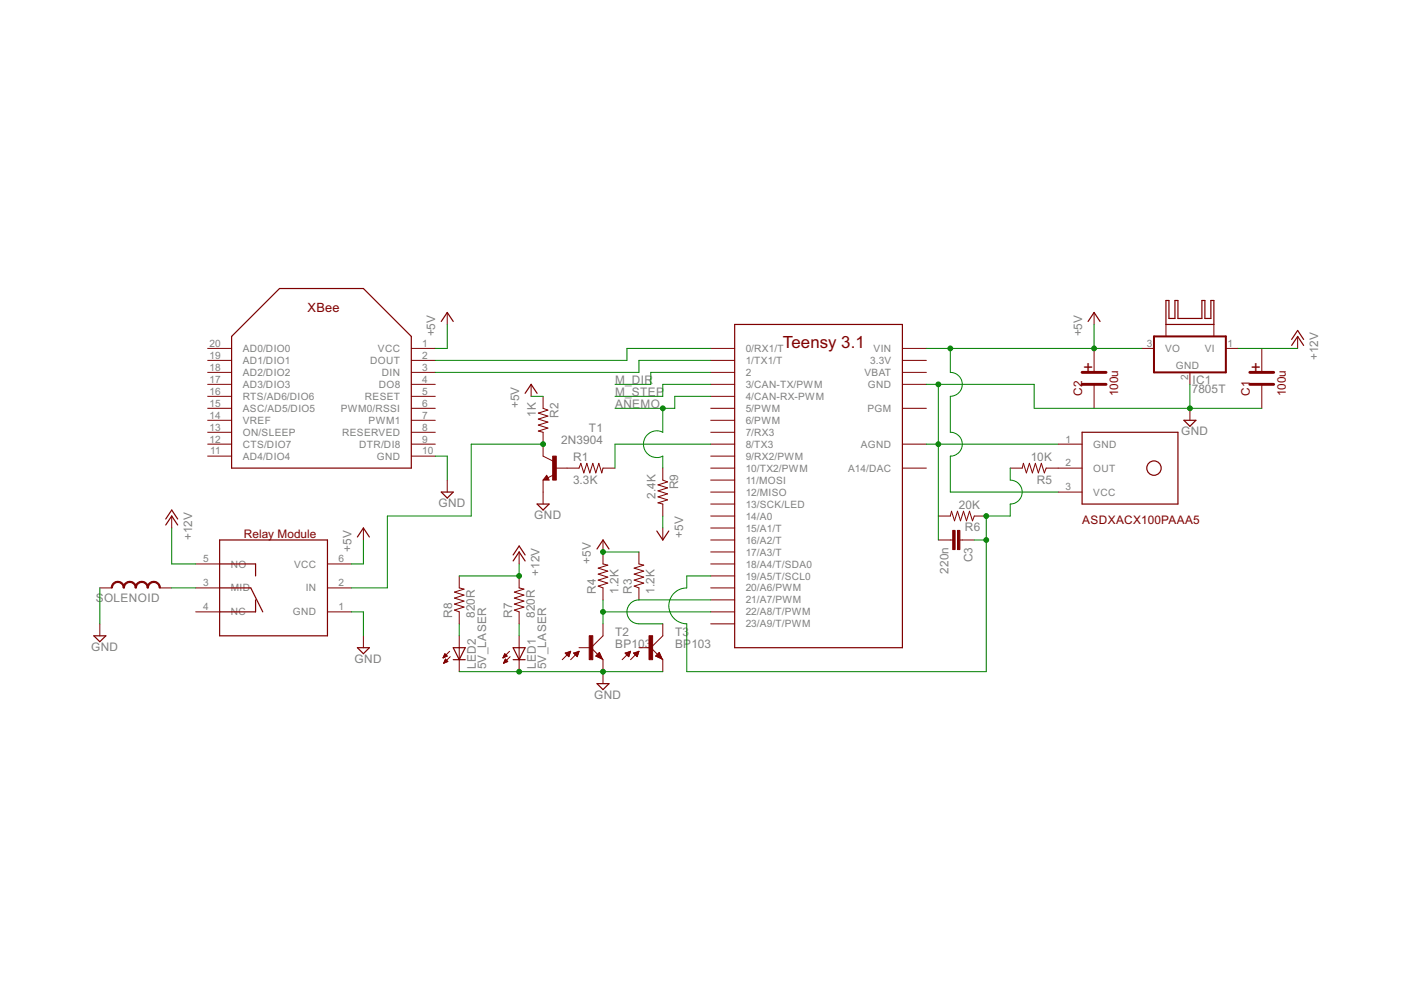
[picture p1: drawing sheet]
<svg xmlns="http://www.w3.org/2000/svg" width="297mm" height="210mm" viewBox="0 0 297 210" stroke-linecap="round" stroke-linejoin="round" font-family="sans-serif">
<g fill="none" stroke="#800000" stroke-width=".25">
<path d="M49.1 71.3l10.2-10.1h17.7l10.2 10.1v28h-38.1zM93.6 68.2l1.2-1.9 1.3 1.9M155.8 68.8h35.5v68.5h-35.5zM230.7 68.2l1.3-1.9 1.2 1.9M247.2 63.7h.6v3.8h1.3v-3.8h.6v3.8h5.1v-3.8h.7v3.8h1.2v-3.8h.7v5.1h-10.2zM273.9 73.2l1.2-1.9 1.3 1.9M273.9 72l1.2-1.9 1.3 1.9M111.3 83.4l1.3-1.9 1.3 1.9M229.4 91.7h20.3v15.2h-20.3zM251 89.1h2.6l-1.3 1.3zM35.1 111.3l1.3-1.9 1.3 1.9M35.1 110l1.3-1.9 1.3 1.9"/>
<path d="M46.6 114.5h22.8v20.3h-22.8zM46.6 119.6h7.6v2.5M75.8 113.9l1.2-1.9 1.3 1.9M93.6 104.3h2.5l-1.3 1.3zM108.8 118.9l1.3-1.9 1.2 1.9M108.8 117.7l1.3-1.9 1.2 1.9M113.9 106.9h2.5l-1.3 1.2zM115.9 101.3l-.1 .2h.4l-.3-.5-.5 .7h.8M126.6 116.4l1.2-1.9 1.3 1.9M139.3 112.6l1.2 1.9 1.3-1.9M19.9 134.8h2.5l-1.2 1.3zM46.6 124.7h6.6l2.5 5"/>
<path d="M54.2 127.2v2.5h-7.6M75.8 137.3h2.5l-1.3 1.3zM96.1 137.3h2.5l-1.2 2.6zM96.1 139.9h2.5M108.8 137.3h2.5l-1.2 2.6zM108.8 139.9h2.5M126.6 144.9h2.5l-1.3 1.3z"/>
<circle cx="244.7" cy="99.3" r="1.52"/>
</g>
<g fill="none" stroke="#800000" stroke-width=".21">
<path d="M44 79h5.1M44 76.4h5.1M44 73.9h5.1M87.2 79h5.1M87.2 76.4h5.1M87.2 73.9h5.1M94.8 66.3v2.5M150.7 79h5.1M150.7 76.4h5.1M150.7 73.9h5.1M191.3 79h5.1M191.3 76.4h5.1"/>
<path d="M191.3 73.9h5.1M232 66.3v2.5M232 73.9v5.1M242.1 73.9h2.6M247.2 68.8v2.5M252.3 79v2.5M257.4 68.8v2.5M259.9 73.9h2.5M267.5 73.9v5.1M275.1 71.3v2.6M44 96.7h5.1M44 94.2h5.1"/>
<path d="M44 91.7h5.1M44 89.1h5.1M44 86.6h5.1M44 84h5.1M44 81.5h5.1M87.2 96.7h5.1M87.2 94.2h5.1M87.2 91.7h5.1M87.2 89.1h5.1M87.2 86.6h5.1M87.2 84h5.1M87.2 81.5h5.1"/>
<path d="M112.6 81.5v2.5M115.1 84v2.6l1.1 .4-2.1 .6 2.1 .6-2.1 .7 2.1 .6-2.1 .6 2.1 .7-2.1 .6 1 .3v5l2.1 1M117.7 99.3h5.1l.3-1.1 .7 2.1 .6-2.1 .7 2.1 .6-2.1 .6 2.1 .7-2.1 .6 2.1 .2-1h2.6M140.5 99.3v2.5l1 .4-2 .6 2 .6-2 .7 2 .6-2 .6 2 .7-2 .6 1 .3v2.5M150.7 99.3h5.1M150.7 96.7h5.1M150.7 94.2h5.1M150.7 91.7h5.1M150.7 89.1h5.1M150.7 86.6h5.1M150.7 84h5.1M150.7 81.5h5.1"/>
<path d="M191.3 99.3h5.1M191.3 94.2h5.1M191.3 86.6h5.1M191.3 81.5h5.1M214.2 99.3h2.5l.3-1.1 .6 2.1 .6-2.1 .7 2.1 .6-2.1 .7 2.1 .6-2.1 .6 2.1 .4-1h7.6M224.3 94.2h5.1M232 81.5v5.1M252.3 86.6v2.5M267.5 81.5v5.1M36.4 109.4v2.6M41.5 119.6h5.1M69.4 119.6h5.1"/>
<path d="M77 112v2.5M94.8 101.8v2.5M110.1 117v2.6M115.1 101.8v5.1M115.9 100.8l.5 1h-1.3zM117.4 100.7l-1.3 .6M127.8 114.5v5.1l1.1 .2-2.1 .7 2.1 .6-2.1 .6 2.1 .7-2.1 .6 2.1 .6-2.1 .7 1 .4v2.5M135.5 117v2.6l1 .2-2 .7 2 .6-2 .6 2 .7-2 .6 2 .6-2 .7 1 .4v2.5M140.5 112v2.5M150.7 104.3h5.1M150.7 101.8h5.1M150.7 119.6h5.1"/>
<path d="M150.7 117h5.1M150.7 114.5h5.1M150.7 112h5.1M150.7 109.4h5.1M150.7 106.9h5.1M198.9 114.5h3.1M198.9 109.4h2.6l.2-1 .7 2 .6-2 .6 2 .7-2 .6 2 .6-2 .7 2 .4-1h2.5M203.5 114.5h3.1M224.3 104.3h5.1M21.2 124.7h2.5M21.2 132.3v2.5M33.9 124.7h2.5"/>
<path d="M41.5 129.7h5.1M41.5 124.7h5.1M69.4 129.7h5.1M69.4 124.7h5.1M77 134.8v2.5M94 139.4h.1M94 139.3h.3M94.1 139.2h.5M94.1 139.1h.7M94.2 139h.5M94.2 138.8h.4M94.3 138.7h.1"/>
<path d="M94.3 138.6l.5 .5-.9 .4zM94.4 139.9h.2M94.4 139.8h.1M94.4 139.7l.6 .6-.9 .3zM95.3 138.1l-1.4 1.4M95.5 139.2l-1.4 1.4M97.4 122.1v2.6l1 .2-2 .6 2 .7-2 .6 2 .6-2 .7 2 .6-2 .6 1 .4v2.6M97.4 134.8v7.6M106.7 139.4h.1M106.7 139.3h.3M106.8 139.2h.5M106.8 139.1h.7"/>
<path d="M106.9 139h.5M106.9 138.8h.4M107 138.7h.1M107 138.6l.5 .5-.9 .4zM107.1 139.9h.2M107.1 139.8h.1M107.1 139.7l.6 .6-.9 .3zM108 138.1l-1.4 1.4M108.2 139.2l-1.4 1.4M110.1 122.1v2.6l1 .2-2 .6 2 .7-2 .6 2 .6-2 .7 2 .6-2 .6 1 .4v2.6M110.1 134.8v7.6M119.8 138.5h1.1"/>
<path d="M120 138.6h.8M120.1 138.7h.7M120.2 138.8h.5M120.2 138.3h.7M120.3 139h.4M120.4 139.1h.2M120.6 139.2h.1M120.6 138.2h.3M120.9 138.1h.1M121 138.1l-1.8 1.8M121 138.1l-1.2 .4M121 138.1l-.4 1.1-.8-.7"/>
<path d="M121.6 138.5h1M121.7 138.6h.9M121.9 138.7h.7M122 138.8h.5M122 138.3h.7M122.1 139h.4M122.2 139.1h.2M122.3 139.2h.1M122.4 138.2h.3M122.7 138.1h.1M122.8 138.1l-1.8 1.8M122.8 137.3h2.5"/>
<path d="M122.8 138.1l-1.2 .4M122.8 138.1l-.4 1.1-.8-.7M125.3 137.3l2.5 2.6v5M126.3 139.1h1.1M126.5 139h.9M126.5 139.2h1M126.6 138.8h.7M126.7 138.7h.5M126.8 139.3h.7M126.8 138.6h.4M127 138.5h.1M127 139.4h.6"/>
<path d="M127.1 138.3h.1M127.1 138.3l.6 1.4-1.4-.6zM127.3 139.6h.3M127.6 139.7h.1M127.8 132.3v2.5l-2.5 2.5M132.5 138.5h1.1M132.7 138.6h.8M132.8 138.7h.7M132.9 138.8h.5M132.9 138.3h.7M133 139h.4M133.1 139.1h.2"/>
<path d="M133.2 139.2h.1M133.3 138.2h.3M133.6 138.1h.1M133.7 138.1l-1.8 1.8M133.7 138.1l-1.2 .4M133.7 138.1l-.4 1.1-.8-.7M134.3 138.5h1M134.4 138.6h.9M134.6 138.7h.7M134.7 138.8h.5M134.7 138.3h.7M134.8 139h.4"/>
<path d="M134.9 139.1h.2M135 139.2h.1M135.1 138.2h.3M135.4 138.1h.1M135.5 137.3h2.5M135.5 138.1l-1.8 1.8M135.5 138.1l-1.2 .4M135.5 138.1l-.4 1.1-.8-.7M138 137.3l2.5 2.6v2.5M139 139.1h1.1M139.2 139h.8M139.2 139.2h1"/>
<path d="M139.3 138.8h.7M139.4 138.7h.5M139.5 139.3h.7M139.5 138.6h.4M139.7 138.5h.1M139.7 139.4h.6M139.8 138.3h.1M139.8 138.3l.6 1.4-1.4-.6zM140 139.6h.3M140.3 139.7h.1M140.5 132.3v2.5l-2.5 2.5M150.7 132.3h5.1"/>
<path d="M150.7 129.7h5.1M150.7 127.2h5.1M150.7 124.7h5.1M150.7 122.1h5.1M94.1 140.5h.2M94.2 140.4h.4M94.2 140.3h.7M94.3 140.2h.5M94.3 140h.4M106.8 140.5h.2M106.8 140.4h.5M106.9 140.3h.7"/>
<path d="M107 140.2h.5M107 140h.4"/>
</g>
<g fill="#800000" stroke="#800000" stroke-width=".21">
<path d="M117.2 96.7h.7v5.1h-.7z"/>
<path d="M203 112.5h.5v4h-.5z"/>
<path d="M202 112.5h.5v4h-.5z"/>
<path d="M124.9 134.8h.8v5.1h-.8z"/>
<path d="M137.6 134.8h.8v5.1h-.8z"/>
</g>
<path d="M244.7 71.3h15.2v7.7h-15.2z" fill="none" stroke="#800000" stroke-width=".42"/>
<path d="M229.4 79h5.1M265 79h5M229.4 81.5h5.1M265 81.5h5" fill="none" stroke="#800000" stroke-width=".61"/>
<g fill="#800000" stroke="#800000" stroke-width=".21">
<path d="M24 123.7l.5-.4h.5v.2l-.7 .3-.3 .3-.2 .6h-.2z" fill-rule="evenodd"/>
<path d="M25 123.3a1.37 1.37 0 0 1 1.4 1.4h-.3l-.1-.6-.3-.3-.7-.3z" fill-rule="evenodd"/>
<path d="M26.5 123.7l.6-.4h.4v.2l-.7 .3-.3 .3-.1 .6h-.3z" fill-rule="evenodd"/>
<path d="M27.5 123.3a1.37 1.37 0 0 1 1.4 1.4h-.2l-.1-.6-.4-.3-.7-.3z" fill-rule="evenodd"/>
<path d="M29.1 123.7l.5-.4h.5v.2l-.7 .3-.4 .3-.1 .6h-.2z" fill-rule="evenodd"/>
<path d="M30.1 123.3a1.37 1.37 0 0 1 1.4 1.4h-.3l-.1-.6-.3-.3-.7-.3z" fill-rule="evenodd"/>
<path d="M31.6 123.7l.5-.4h.5v.2l-.7 .3-.3 .3-.1 .6h-.3z" fill-rule="evenodd"/>
<path d="M32.6 123.3a1.37 1.37 0 0 1 1.4 1.4h-.3l-.1-.6-.3-.3-.7-.3z" fill-rule="evenodd"/>
</g>
<g fill="none" stroke="#008000" stroke-width=".21">
<path d="M94.8 68.8v5.1h-2.5M150.7 73.9h-17.8v2.5h-40.6M150.7 76.4h-15.2v2.6h-43.2M150.7 79h-12.7v2.5h-7.6M196.4 73.9h45.7M201.5 73.9v5.1a2.54 2.54 0 0 1 2.5 2.5 2.54 2.54 0 0 1-2.5 2.5v7.7a2.53 2.53 0 0 1 2.5 2.5 2.53 2.53 0 0 1-2.5 2.5v7.6h22.8M232 68.8v5.1M262.4 73.9h12.7M92.3 96.7h2.5v5.1M112.6 84h2.5M115.1 94.2h-15.2v15.2h-17.8v15.3h-7.6M140.5 86.6v5.1a2.83 2.83 0 0 0-4.1 2.5 2.83 2.83 0 0 0 4.1 2.5v2.6"/>
<path d="M150.7 84h-7.6v2.6h-12.7M150.7 81.5h-10.2v2.5h-10.1M150.7 94.2h-20.3v5.1M196.4 81.5h22.9v5.1h48.2M196.4 94.2h27.9M198.9 81.5v33M214.2 99.3v2.5a2.54 2.54 0 0 1 2.5 2.5 2.54 2.54 0 0 1-2.5 2.6v2.5h-5.1v33h-63.5v-10.1a3.8 3.8 0 0 1-3.8-3.8 3.8 3.8 0 0 1 3.8-3.8v-2.6h5.1M252.3 81.5v5.1M36.4 112v7.6h5.1M77 114.5v5.1h-2.5M110.1 119.6v2.5h-12.7M127.8 117h7.7"/>
<path d="M140.5 109.4v2.6M206.6 114.5h2.5M21.2 124.7v7.6M36.4 124.7h5.1M74.5 129.7h2.5v5.1M97.4 132.3v2.5M110.1 132.3v2.5M127.8 129.7h22.9M127.8 127.2v5.1M150.7 127.2h-15.2a2.54 2.54 0 0 0-2.6 2.5 2.54 2.54 0 0 0 2.6 2.6h5M97.4 142.4h43.1"/>
</g>
<g fill="#008000" stroke="#008000" stroke-width=".21">
<circle cx="252.3" cy="86.6" r=".51"/>
<circle cx="198.9" cy="81.5" r=".51"/>
<circle cx="198.9" cy="94.2" r=".51"/>
<circle cx="127.8" cy="142.4" r=".51"/>
<circle cx="110.1" cy="142.4" r=".51"/>
<circle cx="232" cy="73.9" r=".51"/>
<circle cx="201.5" cy="73.9" r=".51"/>
<circle cx="127.8" cy="117" r=".51"/>
<circle cx="110.1" cy="122.1" r=".51"/>
<circle cx="127.8" cy="129.7" r=".51"/>
<circle cx="209.1" cy="109.4" r=".51"/>
<circle cx="209.1" cy="114.5" r=".51"/>
<circle cx="115.1" cy="94.2" r=".51"/>
<circle cx="140.5" cy="86.6" r=".51"/>
</g>
<g font-size="4" fill="#800000">
<text x="166" y="73.9">Teensy 3.1</text>
<text x="232" y="78.9" transform="rotate(-90 232 78.9)">+</text>
<text x="267.5" y="78.9" transform="rotate(-90 267.5 78.9)">+</text>
</g>
<text font-size="3" fill="#800000" x="65.2" y="66.3">XBee</text>
<g font-size="2.8" fill="#808080">
<text x="92.3" y="71.3" transform="rotate(-90 92.3 71.3)">+5V</text>
<text x="229.4" y="71.3" transform="rotate(-90 229.4 71.3)">+5V</text>
<text x="279.5" y="76.4" transform="rotate(-90 279.5 76.4)">+12V</text>
<text x="130.4" y="81.5">M_DIR</text>
<text x="252.7" y="83.4">7805T</text>
<text x="252.8" y="81.4">IC1</text>
<text x="110.1" y="86.6" transform="rotate(-90 110.1 86.6)">+5V</text>
<text x="113.6" y="88.4" transform="rotate(-90 113.6 88.4)">1K</text>
<text x="118.4" y="88.5" transform="rotate(-90 118.4 88.5)">R2</text>
<text x="130.4" y="84">M_STEP</text>
<text x="130.4" y="86.6">ANEMO</text>
<text x="119" y="94.2">2N3904</text>
<text x="124.9" y="91.6">T1</text>
<text x="250.4" y="92.3">GND</text>
<text x="121.5" y="97.8">R1</text>
<text x="218.5" y="97.7">10K</text>
<text x="93" y="107.5">GND</text>
<text x="121.5" y="102.6">3.3K</text>
<text x="139" y="105.8" transform="rotate(-90 139 105.8)">2.4K</text>
<text x="143.8" y="103.8" transform="rotate(-90 143.8 103.8)">R9</text>
<text x="203.3" y="107.9">20K</text>
<text x="219.8" y="102.5">R5</text>
<text x="113.3" y="110">GND</text>
<text x="204.6" y="112.7">R6</text>
<text x="40.7" y="114.5" transform="rotate(-90 40.7 114.5)">+12V</text>
<text x="74.5" y="117" transform="rotate(-90 74.5 117)">+5V</text>
<text x="125.3" y="119.6" transform="rotate(-90 125.3 119.6)">+5V</text>
<text x="144.9" y="114" transform="rotate(-90 144.9 114)">+5V</text>
<text x="206.2" y="119.3" transform="rotate(-90 206.2 119.3)">C3</text>
<text x="114.4" y="122.1" transform="rotate(-90 114.4 122.1)">+12V</text>
<text x="126.3" y="125.9" transform="rotate(-90 126.3 125.9)">R4</text>
<text x="131.1" y="125.9" transform="rotate(-90 131.1 125.9)">1.2K</text>
<text x="134" y="125.9" transform="rotate(-90 134 125.9)">R3</text>
<text x="138.8" y="125.9" transform="rotate(-90 138.8 125.9)">1.2K</text>
<text x="201.1" y="121.6" transform="rotate(-90 201.1 121.6)">220n</text>
<text x="20.3" y="127.7">S</text>
<text x="22.1" y="127.7">OLENOID</text>
<text x="95.9" y="130.9" transform="rotate(-90 95.9 130.9)">R8</text>
<text x="100.7" y="131" transform="rotate(-90 100.7 131)">820R</text>
<text x="108.6" y="130.9" transform="rotate(-90 108.6 130.9)">R7</text>
<text x="113.4" y="131" transform="rotate(-90 113.4 131)">820R</text>
<text x="19.3" y="138">GND</text>
<text x="130.4" y="137.3">BP103</text>
<text x="130.4" y="134.8">T2</text>
<text x="143.1" y="137.3">BP103</text>
<text x="143.1" y="134.8">T3</text>
<text x="75.2" y="140.5">GND</text>
<text x="100.9" y="141.9" transform="rotate(-90 100.9 141.9)">LED2</text>
<text x="103.1" y="141.9" transform="rotate(-90 103.1 141.9)">5V_LASER</text>
<text x="113.6" y="141.9" transform="rotate(-90 113.6 141.9)">LED1</text>
<text x="115.8" y="141.9" transform="rotate(-90 115.8 141.9)">5V_LASER</text>
<text x="126" y="148.1">GND</text>
</g>
<g font-size="2.8" fill="#800000">
<text x="229.4" y="84" transform="rotate(-90 229.4 84)">C2</text>
<text x="265" y="84" transform="rotate(-90 265 84)">C1</text>
<text x="237" y="84" transform="rotate(-90 237 84)">100u</text>
<text x="272.6" y="84" transform="rotate(-90 272.6 84)">100u</text>
<text x="51.7" y="114">Relay Module</text>
<text x="229.5" y="111.2">ASDXACX100PAAA5</text>
</g>
<g font-size="2.4" fill="#808080">
<text x="44.4" y="76.1">19</text>
<text x="44.4" y="73.5">20</text>
<text x="51.5" y="77.2">AD1/DIO1</text>
<text x="51.5" y="74.6">AD0/DIO0</text>
<text x="78.5" y="77.2">DOUT</text>
<text x="80.1" y="74.6">VCC</text>
<text x="89.5" y="73.5">1</text>
<text x="89.5" y="76.1">2</text>
<text x="158.1" y="77.2">1/TX1/T</text>
<text x="158.1" y="74.6">0/RX1/T</text>
<text x="184.5" y="77.2">3.3V</text>
<text x="185.2" y="74.6">VIN</text>
<text x="243.1" y="73.5">3</text>
<text x="247" y="74.6">VO</text>
<text x="255.4" y="74.6">VI</text>
<text x="260.3" y="73.5">1</text>
<text x="44.4" y="83.7">16</text>
<text x="44.4" y="81.1">17</text>
<text x="44.4" y="78.6">18</text>
<text x="51.5" y="82.2">AD3/DIO3</text>
<text x="51.5" y="79.7">AD2/DIO2</text>
<text x="80.3" y="82.2">DO8</text>
<text x="81" y="79.7">DIN</text>
<text x="89.5" y="78.6">3</text>
<text x="89.5" y="81.1">4</text>
<text x="89.5" y="83.7">5</text>
<text x="158.1" y="82.2">3/CAN-TX/PWM</text>
<text x="158.1" y="79.7">2</text>
<text x="183.3" y="79.7">VBAT</text>
<text x="184" y="82.2">GND</text>
<text x="249.3" y="78.2">GND</text>
<text x="251.9" y="80.5" transform="rotate(-90 251.9 80.5)">2</text>
<text x="44.4" y="88.7">14</text>
<text x="44.4" y="86.2">15</text>
<text x="51.5" y="89.9">VREF</text>
<text x="51.5" y="87.3">ASC/AD5/DIO5</text>
<text x="51.5" y="84.8">RTS/AD6/DIO6</text>
<text x="72.2" y="87.3">PWM0/RSSI</text>
<text x="77.4" y="84.8">RESET</text>
<text x="78.2" y="89.9">PWM1</text>
<text x="89.5" y="86.2">6</text>
<text x="89.5" y="88.7">7</text>
<text x="158.1" y="89.9">6/PWM</text>
<text x="158.1" y="87.3">5/PWM</text>
<text x="158.1" y="84.8">4/CAN-RX-PWM</text>
<text x="183.9" y="87.3">PGM</text>
<text x="44.4" y="93.8">12</text>
<text x="44.4" y="91.3">13</text>
<text x="51.5" y="94.9">CTS/DIO7</text>
<text x="51.5" y="92.4">ON/SLEEP</text>
<text x="72.5" y="92.4">RESERVED</text>
<text x="76.2" y="94.9">DTR/DI8</text>
<text x="89.5" y="91.3">8</text>
<text x="89.5" y="93.8">9</text>
<text x="158.1" y="94.9">8/TX3</text>
<text x="158.1" y="92.4">7/RX3</text>
<text x="182.5" y="94.9">AGND</text>
<text x="225.9" y="93.8">1</text>
<text x="231.8" y="94.9">GND</text>
<text x="44.6" y="96.4">11</text>
<text x="51.5" y="97.5">AD4/DIO4</text>
<text x="79.9" y="97.5">GND</text>
<text x="89.5" y="96.4">10</text>
<text x="158.1" y="100">10/TX2/PWM</text>
<text x="158.1" y="97.5">9/RX2/PWM</text>
<text x="179.8" y="100">A14/DAC</text>
<text x="225.9" y="98.9">2</text>
<text x="231.8" y="100">OUT</text>
<text x="158.1" y="105.1">12/MISO</text>
<text x="158.1" y="102.6">11/MOSI</text>
<text x="158.1" y="107.6">13/SCK/LED</text>
<text x="225.9" y="104">3</text>
<text x="231.8" y="105.1">VCC</text>
<text x="158.1" y="112.7">15/A1/T</text>
<text x="158.1" y="110.2">14/A0</text>
<text x="43" y="119.2">5</text>
<text x="71.8" y="119.2">6</text>
<text x="158.1" y="117.8">17/A3/T</text>
<text x="158.1" y="115.3">16/A2/T</text>
<text x="43" y="124.3">3</text>
<text x="48.9" y="125.4">MID</text>
<text x="48.9" y="120.3">NO</text>
<text x="62.4" y="120.3">VCC</text>
<text x="64.8" y="125.4">IN</text>
<text x="71.8" y="124.3">2</text>
<text x="158.1" y="125.4">20/A6/PWM</text>
<text x="158.1" y="122.9">19/A5/T/SCL0</text>
<text x="158.1" y="120.3">18/A4/T/SDA0</text>
<text x="43" y="129.4">4</text>
<text x="48.9" y="130.5">NC</text>
<text x="62.1" y="130.5">GND</text>
<text x="71.8" y="129.4">1</text>
<text x="158.1" y="130.5">22/A8/T/PWM</text>
<text x="158.1" y="127.9">21/A7/PWM</text>
<text x="158.1" y="133">23/A9/T/PWM</text>
</g>
</svg>
